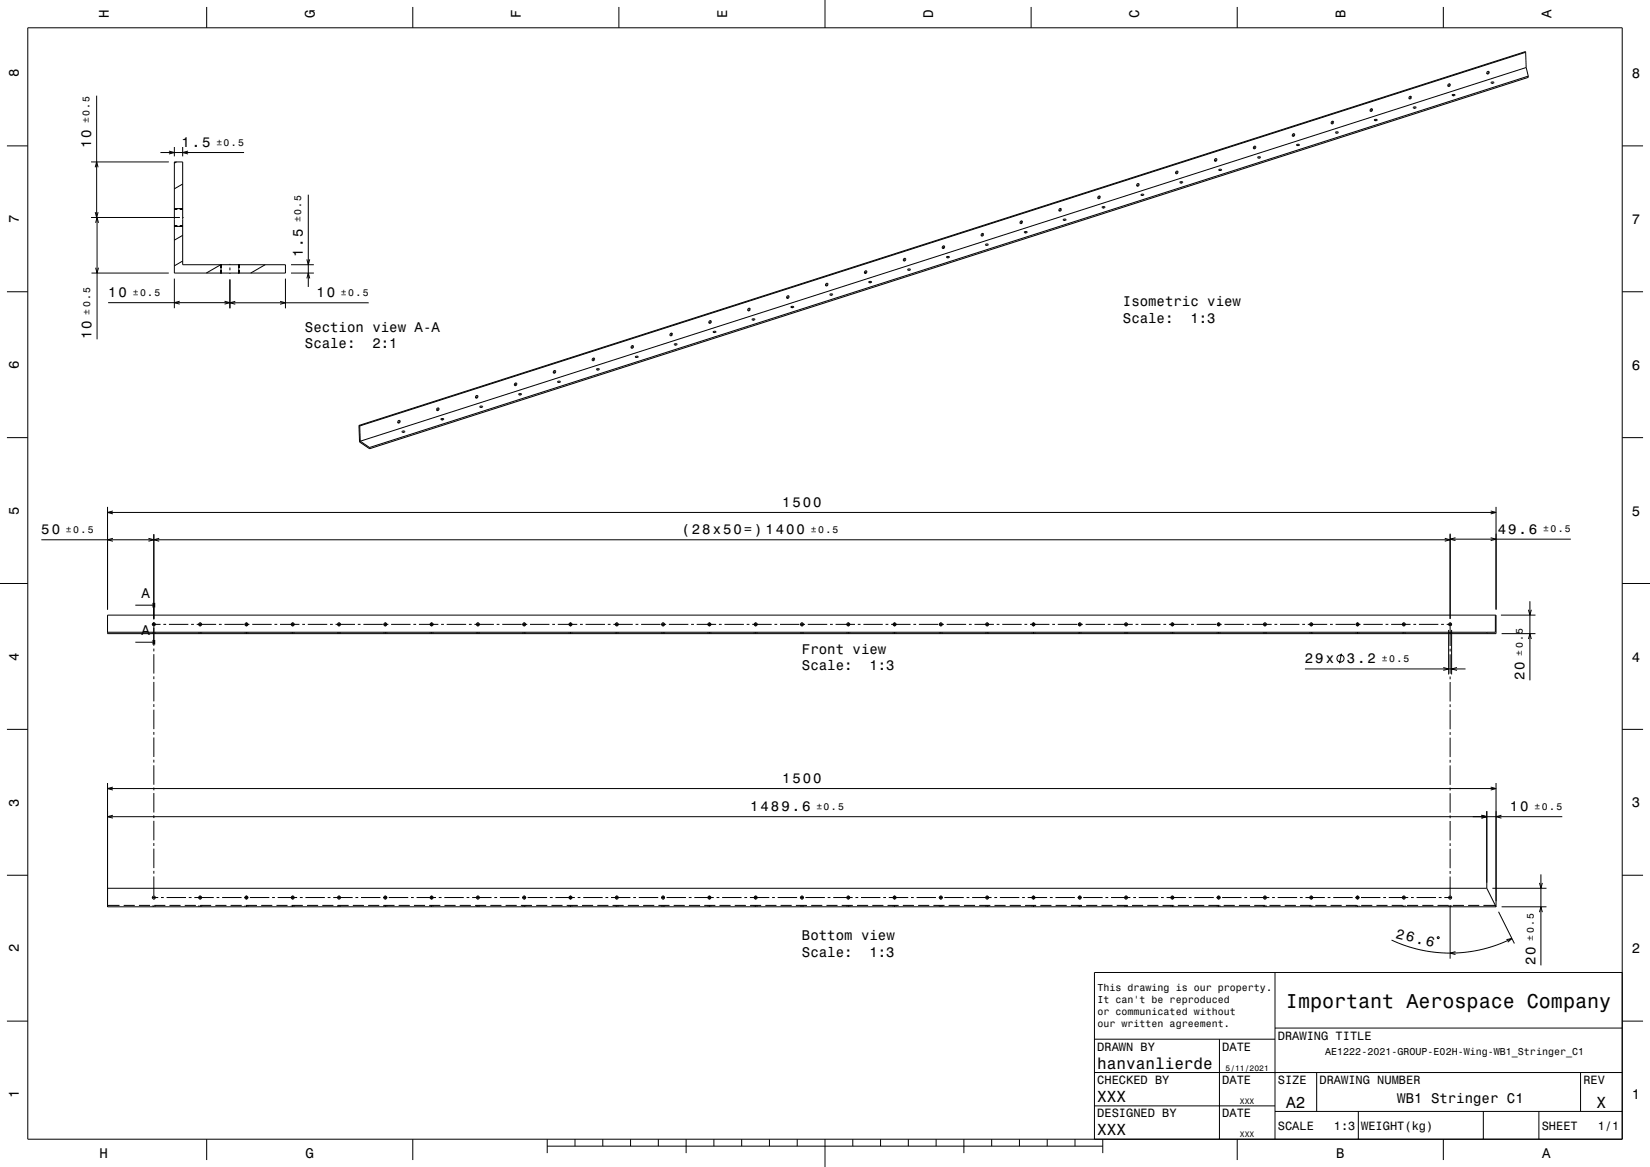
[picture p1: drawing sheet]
<svg xmlns="http://www.w3.org/2000/svg" width="594mm" height="420mm" viewBox="0 0 594 420" stroke-linecap="round" stroke-linejoin="round" font-family="sans-serif">
<g fill="none" stroke="#000" stroke-width=".36">
<path d="M10 10h574v400h-574zM74.4 2.5v7.5M148.6 2.5v7.5M222.8 2.5v7.5M297 0v10M371.2 2.5v7.5M445.4 2.5v7.5M519.6 2.5v7.5M549.2 18.8v-.2l-420 134.5M549.2 18.8l.2 5.5M549.2 18.8l-419.7 134.5M34.8 34.4v43.9"/>
<path d="M493.8 39.1v.5l-.6 .3M507.8 34.6v.5l-.6 .3M508.8 38.6h.9a.51 .51 0 0 1-.4 .4 .51 .51 0 0 1-.5-.4zM509.5 38.9h-.4M521.8 30.2v.4l-.6 .4M522.8 34.1h1a.51 .51 0 0 1-.5 .4 .51 .51 0 0 1-.5-.4zM523.5 34.4h-.4M535.8 25.7v.4l-.6 .4M536.8 29.7l1-.1a.51 .51 0 0 1-.5 .4 .51 .51 0 0 1-.5-.3zM537.5 29.9l-.4 .1M549.4 24.3l.8 3.1M549.4 24.3l-419.7 134.5"/>
<path d="M550.2 27.4v.4l-417.2 133.7M550.2 27.4l-417.2 133.7M2.5 52.5h7.5M32.8 58.3h28M57.8 54.9h30.1M60.8 54.4l2 .5-2 .5M62.8 52.9v3.4M62.8 58.3h3v37h37v3h-40zM63.5 58.3l-.7 .4M65.8 52.9v3.4M67.7 54.4l-1.9 .5 1.9 .5M437.8 57.1l-.2 .6-.4 .2"/>
<path d="M451.8 52.6l-.2 .6-.4 .2M452.8 56.6l.9-.1a.51 .51 0 0 1-.4 .4 .51 .51 0 0 1-.5-.3zM453.5 56.9h-.4M465.8 48.1l-.2 .6-.4 .2M466.8 52.1l.9-.1a.51 .51 0 0 1-.4 .4 .51 .51 0 0 1-.5-.3zM467.5 52.4h-.4M479.8 43.6l-.2 .6-.4 .2M480.8 47.6l.9-.1a.51 .51 0 0 1-.4 .4 .51 .51 0 0 1-.5-.3zM481.5 47.9h-.4M494.8 43.1h.9a.51 .51 0 0 1-.4 .3 .51 .51 0 0 1-.5-.3zM495.5 43.4h-.4M584 52.5h7.5"/>
<path d="M32.8 78.3h32M34.3 60.2l.5-1.9 .5 1.9M34.3 76.3l.5 2 .5-2M34.9 78.3v43.8M62.8 75.1h3M65.8 66.2l-3 1.8M65.8 78.3h.3M111 70.1v33.2M367.8 79.5v.4l-.6 .4M381.8 75v.5l-.6 .3M382.8 79h.9a.51 .51 0 0 1-.4 .3 .51 .51 0 0 1-.5-.3zM383.5 79.3h-.4"/>
<path d="M395.8 70.5v.5l-.6 .3M396.8 74.5h.9a.51 .51 0 0 1-.4 .3 .51 .51 0 0 1-.5-.3zM397.5 74.8h-.4M409.8 66v.5l-.6 .4M410.8 70h.9a.51 .51 0 0 1-.4 .4 .51 .51 0 0 1-.5-.4zM411.5 70.3h-.4M423.8 61.6l-.2 .6-.4 .2M424.8 65.5h.9a.51 .51 0 0 1-.4 .4 .51 .51 0 0 1-.5-.4zM425.5 65.8h-.4M438.8 61.1l.9-.1a.51 .51 0 0 1-.4 .4 .51 .51 0 0 1-.5-.3zM439.5 61.3l-.4 .1M32.9 98.3h27.9"/>
<path d="M34.4 96.3l.5 2 .6-2M34.4 80.2l.5-1.9 .6 1.9M62.8 81.5h3M65.8 93.9l-3 1.8M65.8 84.7l-3 1.7M79.5 95.3l-5.2 3M79.6 95.3v3M82.8 95v.3M82.8 96.3v1M82.8 98.3v.3M86 95.3v3M95.5 95.3l-5.2 3"/>
<path d="M104.8 98.3h8.2M104.8 95.3h8.2M110.5 93.3l.5 2 .5-2M311.8 97.5l-.1 .4-.5 .4M325.8 93v.4l-.6 .4M326.8 97l.9-.1a.51 .51 0 0 1-.4 .4 .51 .51 0 0 1-.5-.3zM327.5 97.2l-.5 .1M339.8 88.5v.4l-.6 .4M340.8 92.5l.9-.1a.51 .51 0 0 1-.4 .4 .51 .51 0 0 1-.5-.3zM341.5 92.8h-.5M353.8 84v.4l-.6 .4M354.8 88l.9-.1a.51 .51 0 0 1-.4 .4 .51 .51 0 0 1-.5-.3z"/>
<path d="M355.5 88.3h-.5M368.8 83.5l.9-.1a.51 .51 0 0 1-.4 .4 .51 .51 0 0 1-.5-.3zM369.5 83.8h-.4M2.5 105h7.5M38.9 108.9h43.9M62.8 100.3v10.6M64.7 108.4l-1.9 .5 1.9 .5M80.8 108.4l2 .5-2 .5M82.8 100.6v10.4M82.8 109h49.9M84.7 108.5l-1.9 .5 1.9 .5M100.8 108.5l2 .5-2 .5"/>
<path d="M102.8 100.3v10.7M110.5 100.2l.5-1.9 .5 1.9M241.8 119.9l-.1 .4-.5 .4M255.8 115.4l-.1 .4-.5 .4M256.7 119.4l1-.1a.51 .51 0 0 1-.5 .4 .51 .51 0 0 1-.5-.3zM257.5 119.7h-.5M269.8 110.9l-.1 .4-.5 .4M270.7 114.9l1-.1a.51 .51 0 0 1-.5 .4 .51 .51 0 0 1-.5-.3zM271.5 115.2h-.5M283.8 106.4l-.1 .5-.5 .3M284.7 110.4h1a.51 .51 0 0 1-.5 .3 .51 .51 0 0 1-.5-.3zM285.5 110.7h-.5"/>
<path d="M297.8 101.9l-.1 .5-.5 .3M298.7 105.9h1a.51 .51 0 0 1-.4 .4 .51 .51 0 0 1-.6-.4zM299.5 106.2h-.5M312.8 101.4h.9a.51 .51 0 0 1-.4 .4 .51 .51 0 0 1-.5-.4zM313.5 101.7h-.5M584 105h7.5M185.7 137.8v.5l-.5 .3M199.7 133.3v.5l-.5 .3M200.7 137.3h1a.51 .51 0 0 1-.5 .4 .51 .51 0 0 1-.5-.4zM201.5 137.6h-.5M213.8 128.9l-.2 .6-.4 .2M214.7 132.8h1a.51 .51 0 0 1-.5 .4 .51 .51 0 0 1-.5-.4z"/>
<path d="M215.5 133.1h-.5M227.8 124.4l-.1 .4-.5 .4M228.7 128.4l1-.1a.51 .51 0 0 1-.5 .4 .51 .51 0 0 1-.5-.3zM229.5 128.6l-.5 .1M242.7 123.9l1-.1a.51 .51 0 0 1-.5 .4 .51 .51 0 0 1-.5-.3zM243.5 124.2h-.5M2.5 157.5h7.5M129.2 153.1l.2 6 3.6 2.4M129.2 153.1l.3 .2M129.5 153.3l.2 5.5M129.7 158.8l3.3 2.3M143.7 151.3v.4l-.5 .4"/>
<path d="M144.8 155.2h.9a.48 .48 0 0 1-.5 .4 .48 .48 0 0 1-.4-.4zM145.4 155.6h-.4M157.7 146.8v.4l-.5 .4M158.7 150.8l1-.1a.51 .51 0 0 1-.5 .4 .51 .51 0 0 1-.5-.3zM159.4 151.1h-.4M171.7 142.3v.4l-.5 .4M172.7 146.3h1a.51 .51 0 0 1-.5 .3 .51 .51 0 0 1-.5-.3zM173.4 146.6h-.4M186.7 141.8h1a.51 .51 0 0 1-.5 .3 .51 .51 0 0 1-.5-.3zM187.4 142.1h-.4M584 157.5h7.5M133 161.1v.4"/>
<path d="M14.9 194.3h507.1M38.7 182.4v37M38.7 184.4h499.9M40.6 183.9l-1.9 .5 1.9 .5M40.6 193.7l-1.9 .6 1.9 .5M53.4 193.7l2 .6-2 .5M55.4 192.3v30.7M57.3 193.7l-1.9 .6 1.9 .5M520.1 193.7l1.9 .6-1.9 .5M522 192v30.7M522 194h43.5M524 193.5l-2 .5 2 .6"/>
<path d="M536.6 183.9l2 .5-2 .5M536.6 193.5l2 .5-2 .6M538.6 182.4v37M0 210h10M48.7 217.8h5.7M550.2 219.4l.6 2 .5-2M550.8 216.4v28.5M584 210h10M38.7 221.4h499.9v6.6h-499.9zM48.7 231.1h5.7M54.7 224.7h3.1M54.8 227.5v.2"/>
<path d="M54.8 227.9v.1M55.4 224v8.4M55.4 233.4v1M55.4 235.4v7M55.9 227.5v.2M55.9 227.9v.1M58.8 224.7h1M60.8 224.7h7M68.8 224.7h1M70.8 224.7h7M71.5 227.5v.2M71.5 227.9v.1"/>
<path d="M72 224v1.4M72 227.5v.6M72.6 227.5v.2M72.6 227.9v.1M78.8 224.7h1M80.8 224.7h7M88 224.7h1.8M88.2 227.5v.2M88.2 227.9v.1M88.7 224v1.4M88.7 227.5v.6M89.2 227.5v.2"/>
<path d="M89.2 227.9v.1M90.8 224.7h7M98.8 224.7h1M100.8 224.7h7M104.8 227.5v.2M104.8 227.9v.1M105.4 224v1.4M105.4 227.5v.6M105.9 227.5v.2M105.9 227.9v.1M108.8 224.7h1M110.8 224.7h7"/>
<path d="M118.8 224.7h1M120.8 224.7h7M121.5 227.5v.2M121.5 227.9v.1M122 224v1.4M122 227.5v.6M122.6 227.5v.2M122.6 227.9v.1M128.8 224.7h1M130.8 224.7h7M138 224.7h1.8M138.2 227.5v.2"/>
<path d="M138.2 227.9v.1M138.7 224v1.4M138.7 227.5v.6M139.2 227.5v.2M139.2 227.9v.1M140.8 224.7h7M148.8 224.7h1M150.8 224.7h7M154.8 227.5v.2M154.8 227.9v.1M155.4 224v1.4M155.4 227.5v.6"/>
<path d="M155.9 227.5v.2M155.9 227.9v.1M158.8 224.7h1M160.8 224.7h7M168.8 224.7h1M170.8 224.7h7M171.5 227.5v.2M171.5 227.9v.1M172 224v1.4M172 227.5v.6M172.6 227.5v.2M172.6 227.9v.1"/>
<path d="M178.8 224.7h1M180.8 224.7h7M188 224.7h1.8M188.2 227.5v.2M188.2 227.9v.1M188.7 224v1.4M188.7 227.5v.6M189.2 227.5v.2M189.2 227.9v.1M190.8 224.7h7M198.8 224.7h1M200.8 224.7h7"/>
<path d="M204.8 227.5v.2M204.8 227.9v.1M205.4 224v1.4M205.4 227.5v.6M205.9 227.5v.2M205.9 227.9v.1M208.8 224.7h1M210.8 224.7h7M218.8 224.7h1M220.8 224.7h7M221.5 227.5v.2M221.5 227.9v.1"/>
<path d="M222 224v1.4M222 227.5v.6M222.6 227.5v.2M222.6 227.9v.1M228.8 224.7h1M230.8 224.7h7M238 224.7h1.8M238.2 227.5v.2M238.2 227.9v.1M238.7 224v1.4M238.7 227.5v.6M239.2 227.5v.2"/>
<path d="M239.2 227.9v.1M240.8 224.7h7M248.8 224.7h1M250.8 224.7h7M254.8 227.5v.2M254.8 227.9v.1M255.4 224v1.4M255.4 227.5v.6M255.9 227.5v.2M255.9 227.9v.1M258.8 224.7h1M260.8 224.7h7"/>
<path d="M268.8 224.7h1M270.8 224.7h7M271.5 227.5v.2M271.5 227.9v.1M272 224v1.4M272 227.5v.6M272.6 227.5v.2M272.6 227.9v.1M278.8 224.7h1M280.8 224.7h7M288 224.7h1.8M288.2 227.5v.2"/>
<path d="M288.2 227.9v.1M288.7 224v1.4M288.7 227.5v.6M289.2 227.5v.2M289.2 227.9v.1M290.8 224.7h7M298.8 224.7h1M300.8 224.7h7M304.8 227.5v.2M304.8 227.9v.1M305.4 224v1.4M305.4 227.5v.6"/>
<path d="M305.9 227.5v.2M305.9 227.9v.1M308.8 224.7h1M310.8 224.7h7M318.8 224.7h1M320.8 224.7h7M321.5 227.5v.2M321.5 227.9v.1M322 224v1.4M322 227.5v.6M322.6 227.5v.2M322.6 227.9v.1"/>
<path d="M328.8 224.7h1M330.8 224.7h7M338 224.7h1.8M338.2 227.5v.2M338.2 227.9v.1M338.7 224v1.4M338.7 227.5v.6M339.2 227.5v.2M339.2 227.9v.1M340.8 224.7h7M348.8 224.7h1M350.8 224.7h7"/>
<path d="M354.8 227.5v.2M354.8 227.9v.1M355.4 224v1.4M355.4 227.5v.6M355.9 227.5v.2M355.9 227.9v.1M358.8 224.7h1M360.8 224.7h7M368.8 224.7h1M370.8 224.7h7M371.5 227.5v.2M371.5 227.9v.1"/>
<path d="M372 224v1.4M372 227.5v.6M372.6 227.5v.2M372.6 227.9v.1M378.8 224.7h1M380.8 224.7h7M388 224.7h1.8M388.2 227.5v.2M388.2 227.9v.1M388.7 224v1.4M388.7 227.5v.6M389.2 227.5v.2"/>
<path d="M389.2 227.9v.1M390.8 224.7h7M398.8 224.7h1M400.8 224.7h7M404.8 227.5v.2M404.8 227.9v.1M405.4 224v1.4M405.4 227.5v.6M405.9 227.5v.2M405.9 227.9v.1M408.8 224.7h1M410.8 224.7h7"/>
<path d="M418.8 224.7h1M420.8 224.7h7M421.5 227.5v.2M421.5 227.9v.1M422 224v1.4M422 227.5v.6M422.6 227.5v.2M422.6 227.9v.1M428.8 224.7h1M430.8 224.7h7M438 224.7h1.8M438.2 227.5v.2"/>
<path d="M438.2 227.9v.1M438.7 224v1.4M438.7 227.5v.6M439.2 227.5v.2M439.2 227.9v.1M440.8 224.7h7M448.8 224.7h1M450.8 224.7h7M454.8 227.5v.2M454.8 227.9v.1M455.4 224v1.4M455.4 227.5v.6"/>
<path d="M455.9 227.5v.2M455.9 227.9v.1M458.8 224.7h1M460.8 224.7h7M468.8 224.7h1M470.8 224.7h7M471.5 227.5v.2M471.5 227.9v.1M472 224v1.4M472 227.5v.6M472.6 227.5v.2M472.6 227.9v.1"/>
<path d="M478.8 224.7h1M480.8 224.7h7M482.9 235.3l-.7 3.5M488 224.7h1.8M488.2 227.5v.2M488.2 227.9v.1M488.7 224v1.4M488.7 227.5v.6M489.2 227.5v.2M489.2 227.9v.1M490.8 224.7h7M498.8 224.7h1"/>
<path d="M500.8 224.7h7M504.8 227.5v.2M504.8 227.9v.1M505.4 224v1.4M505.4 227.5v.6M505.9 227.5v.2M505.9 227.9v.1M508.8 224.7h1M510.8 224.7h7M518.8 224.7h1M520.8 224.7h1.9M521.5 226.7v16.1"/>
<path d="M522 224v8.5M522 233.5v1M522 235.5v7M522.6 226.7v16.1M535.2 227.5v.5M538.3 221.4v6.1h-499.6M540.3 221.4h12.5M540.6 228h12.2M550.2 230l.6-2 .5 2M55.4 243.4v1M55.4 245.4v7M55.4 253.4v1"/>
<path d="M55.4 255.4v7M469.8 240.8h57.8M519.6 240.2l1.9 .6-1.9 .5M522 243.5v1M522 245.5v7M522 253.5v1M522 255.5v7M524.5 240.2l-1.9 .6 1.9 .5M2.5 262.5h7.5M55.4 263.4v1M55.4 265.4v7M55.4 273.4v1"/>
<path d="M55.4 275.4v7M522 263.5v1M522 265.5v7M522 273.5v1M522 275.5v7M584 262.5h7.5M38.7 281.8v44.6h499.9M38.7 283.8h499.9M38.7 293.9h523.7M40.6 283.3l-1.9 .5 1.9 .5M40.6 293.4l-1.9 .5 1.9 .5M55.4 283.4v1"/>
<path d="M55.4 285.4v7M55.4 293.4v1M55.4 295.4v7M522 283.5v1M522 285.5v7M522 293.5v1M522 295.5v7M533.3 293.4l1.9 .5-1.9 .5M535.2 291.9v27.8M536.6 283.3l2 .5-2 .5M538.6 281.8v44.6M540.5 293.4l-1.9 .5 1.9 .5"/>
<path d="M2.5 315h7.5M38.7 319.7h496.5M55.4 303.4v1M55.4 305.4v7M55.4 313.4v1M55.4 315.4v7M522 303.5v1M522 305.5v7M522 313.5v1M522 315.5v7M535.2 319.7l3.4 6.7M537.2 319.7h19.5"/>
<path d="M554.2 317.8l.5 1.9 .5-1.9M554.7 314.7v32.7M584 315h7.5M38.7 325.9h4.3M44.5 325.9h4M50 325.9h4M54.7 323h2.3M54.8 325.9v.1M54.8 326.2v.2M55.4 323.4v.3M55.4 325.8v.6M55.5 325.9h4"/>
<path d="M55.9 325.9v.1M55.9 326.2v.2M58 323h1M60 323h7M61 325.9h4M66.5 325.9h4M68 323h1M70 323h7M71.5 325.9v.1M71.5 326.2v.2M72 325.9h4M72 322.3v1.4"/>
<path d="M72 325.8v.6M72.6 325.9v.1M72.6 326.2v.2M77.5 325.9h4M78 323h1M80 323h7M83 325.9h4M88 323h1.4M88.2 325.9v.1M88.2 326.2v.2M88.5 325.9h4M88.7 322.3v1.4"/>
<path d="M88.7 325.8v.6M89.2 325.9v.1M89.2 326.2v.2M90 323h7M94 325.9h4M98 323h1M99.5 325.9h4M100 323h7M104.8 325.9v.1M104.8 326.2v.2M105 325.9h4M105.4 322.3v1.4"/>
<path d="M105.4 325.8v.6M105.9 325.9v.1M105.9 326.2v.2M108 323h1M110 323h7M110.5 325.9h4M116 325.9h4M118 323h1M120 323h7M121.5 326.2v.2M122 322.3v1.4M122 325.8v.6"/>
<path d="M122.6 325.9v.1M122.6 326.2v.2M125.5 325.9l-4 .1M127 325.9h4M128 323h1M130 323h7M132.5 325.9h4M138 323h1.4M138 325.9h4M138.2 325.9v.1M138.2 326.2v.2M138.7 322.3v1.4"/>
<path d="M138.7 325.8v.6M139.2 325.9v.1M139.2 326.2v.2M140 323h7M143.5 325.9h4M148 323h1M149 325.9h4M150 323h7M154.5 325.9h4M154.8 325.9v.1M154.8 326.2v.2M155.4 322.3v1.4"/>
<path d="M155.4 325.8v.6M155.9 325.9v.1M155.9 326.2v.2M158 323h1M160 323h7M160 325.9h4M165.5 325.9h4M168 323h1M170 323h7M171 325.9h4M171.5 325.9v.1M171.5 326.2v.2"/>
<path d="M172 322.3v1.4M172 325.8v.6M172.6 325.9v.1M172.6 326.2v.2M176.5 325.9h4M178 323h1M180 323h7M182 325.9h4M187.5 325.9h4M188 323h1.4M188.2 325.9v.1M188.2 326.2v.2"/>
<path d="M188.7 322.3v1.4M188.7 325.8v.6M189.2 325.9v.1M189.2 326.2v.2M190 323h7M193 325.9h4M198 323h1M198.5 325.9h4M200 323h7M204 325.9h4M204.8 325.9v.1M204.8 326.2v.2"/>
<path d="M205.4 322.3v1.4M205.4 325.8v.6M205.9 325.9v.1M205.9 326.2v.2M208 323h1M209.5 325.9h4M210 323h7M215 325.9h4M218 323h1M220 323h7M220.5 325.9h4M221.5 325.9v.1"/>
<path d="M221.5 326.2v.2M222 322.3v1.4M222 325.8v.6M222.6 325.9v.1M222.6 326.2v.2M226 325.9h4M228 323h1M230 323h7M231.5 325.9h4M237 325.9h4M238 323h1.4M238.2 325.9v.1"/>
<path d="M238.2 326.2v.2M238.7 322.3v1.4M238.7 325.8v.6M239.2 325.9v.1M239.2 326.2v.2M240 323h7M242.5 325.9h4M248 323h1M248 325.9h4M250 323h7M253.5 325.9h4M254.8 325.9v.1"/>
<path d="M254.8 326.2v.2M255.4 322.3v1.4M255.4 325.8v.6M255.9 325.9v.1M255.9 326.2v.2M258 323h1M259 325.9h4M260 323h7M264.5 325.9h4M268 323h1M270 323h7M270 325.9h4"/>
<path d="M271.5 325.9v.1M271.5 326.2v.2M272 322.3v1.4M272 325.8v.6M272.6 325.9v.1M272.6 326.2v.2M275.5 325.9h4M278 323h1M280 323h7M281 325.9h4M286.5 325.9h4M288 323h1.4"/>
<path d="M288.2 325.9v.1M288.2 326.2v.2M288.7 322.3v1.4M288.7 325.8v.6M289.2 325.9v.1M289.2 326.2v.2M290 323h7M292 325.9h4M297.5 325.9h4M298 323h1M300 323h7M303 325.9h4"/>
<path d="M304.8 325.9v.1M304.8 326.2v.2M305.4 322.3v1.4M305.4 325.8v.6M305.9 325.9v.1M305.9 326.2v.2M308 323h1M308.5 325.9h4M310 323h7M314 325.9h4M318 323h1M319.5 325.9h4"/>
<path d="M320 323h7M321.5 325.9v.1M321.5 326.2v.2M322 322.3v1.4M322 325.8v.6M322.6 325.9v.1M322.6 326.2v.2M325 325.9h4M328 323h1M330 323h7M330.5 325.9h4M336 325.9h4"/>
<path d="M338 323h1.4M338.2 325.9v.1M338.2 326.2v.2M338.7 322.3v1.4M338.7 325.8v.6M339.2 325.9v.1M339.2 326.2v.2M340 323h7M341.5 325.9h4M347 325.9h4M348 323h1M350 323h7"/>
<path d="M352.5 325.9h4M354.8 325.9v.1M354.8 326.2v.2M355.4 322.3v1.4M355.4 325.8v.6M355.9 325.9v.1M355.9 326.2v.2M358 323h1M358 325.9h4M360 323h7M363.5 325.9h4M368 323h1"/>
<path d="M369 325.9h4M370 323h7M371.5 325.9v.1M371.5 326.2v.2M372 322.3v1.4M372 325.8v.6M372.6 325.9v.1M372.6 326.2v.2M374.5 325.9h4M378 323h1M380 323h7M380 325.9h4"/>
<path d="M385.5 325.9h4M388 323h1.4M388.2 325.9v.1M388.2 326.2v.2M388.7 322.3v1.4M388.7 325.8v.6M389.2 325.9v.1M389.2 326.2v.2M390 323h7M391 325.9h4M396.5 325.9h4M398 323h1"/>
<path d="M400 323h7M402 325.9h4M404.8 325.9v.1M404.8 326.2v.2M405.4 322.3v1.4M405.4 325.8v.6M405.9 325.9v.1M405.9 326.2v.2M407.5 325.9h4M408 323h1M410 323h7M413 325.9h4"/>
<path d="M418 323h1M418.5 325.9l4.1 .1M420 323h7M421.5 325.9v.1M421.5 326.2v.2M422 322.3v1.4M422 325.8v.6M422.6 326.2v.2M424 325.9h4M428 323h1M429.5 325.9h4M430 323h7"/>
<path d="M435 325.9h4M438 323h1.4M438.2 325.9v.1M438.2 326.2v.2M438.7 322.3v1.4M438.7 325.8v.6M439.2 325.9v.1M439.2 326.2v.2M440 323h7M440.5 325.9h4M446 325.9h4M448 323h1"/>
<path d="M450 323h7M451.5 325.9h4M454.8 325.9v.1M454.8 326.2v.2M455.4 322.3v1.4M455.4 325.8v.6M455.9 325.9v.1M455.9 326.2v.2M457 325.9h4M458 323h1M460 323h7M462.5 325.9h4"/>
<path d="M468 323h1M468 325.9h4M470 323h7M471.5 325.9v.1M471.5 326.2v.2M472 322.3v1.4M472 325.8v.6M472.6 325.9v.1M472.6 326.2v.2M473.5 325.9h4M478 323h1M479 325.9h4"/>
<path d="M480 323h7M484.5 325.9h4M488 323h1.4M488.2 325.9v.1M488.2 326.2v.2M488.7 322.3v1.4M488.7 325.8v.6M489.2 325.9v.1M489.2 326.2v.2M490 323h7M490 325.9h4M495.5 325.9h4"/>
<path d="M498 323h1M500 323h7M501 325.9h4M504.8 325.9v.1M504.8 326.2v.2M505.4 322.3v1.4M505.4 325.8v.6M505.9 325.9v.1M505.9 326.2v.2M506.5 325.9h4M508 323h1M510 323h7"/>
<path d="M512 325.9h4M517.5 337.3l.5-.1 .1 .5-.5 .1zM517.5 325.9l4 .1M518 323h1M520 323h2.7M521.5 326.2v.2M522 323.5v.2M522 325.7v19.3M522.6 325.9v.1M522.6 326.2v.2M523 325.9h4M528.5 325.9h4"/>
<path d="M534 325.9h4.3M539.5 328.1l5.7 11.5M540.6 326.4h16.1M542.3 338.2l2-.4-1.5 1.3M544.3 337.8l-5.4 2.3-5.2 1.5-5.7 1.1-5.5 .3-5.5-.2-5.6-.9-5.1-1.4-5.3-2.2M554.2 328.3l.5-1.9 .5 1.9M459 350v60M524 342.5l-2 .5 2 .5M584 350h-190v60M2.5 367.5h7.5M394 374h65M439 374v36"/>
<path d="M459 370h125M584 367.5h7.5M394 398h65M394 386h190M474 386v14M569 386v14M74.4 410v7.5M148.6 410v7.5M197 412.5h200M197 410v5M207 410v2.5M217 410v2.5"/>
<path d="M227 410v2.5M237 410v2.5M247 410v5M257 410v2.5M267 410v2.5M277 410v2.5M287 410v2.5M297 410v10M307 410v2.5M317 410v2.5M327 410v2.5M337 410v2.5"/>
<path d="M347 410v5M357 410v2.5M367 410v2.5M377 410v2.5M387 410v2.5M397 410v5M445.4 410v7.5M459 400h125M489 400v10M519.6 410v7.5M534 400v10M554 400v10"/>
<circle cx="493.6" cy="39.5" r=".48"/>
<circle cx="507.6" cy="35.1" r=".48"/>
<circle cx="521.6" cy="30.6" r=".48"/>
<circle cx="535.7" cy="26.2" r=".48"/>
<circle cx="437.6" cy="57.5" r=".48"/>
<circle cx="451.6" cy="53" r=".48"/>
<circle cx="465.6" cy="48.5" r=".48"/>
<circle cx="479.6" cy="44" r=".48"/>
<circle cx="367.6" cy="79.9" r=".48"/>
<circle cx="381.6" cy="75.4" r=".48"/>
<circle cx="395.6" cy="70.9" r=".48"/>
<circle cx="409.6" cy="66.5" r=".48"/>
<circle cx="423.6" cy="62" r=".48"/>
<circle cx="311.6" cy="97.9" r=".48"/>
<circle cx="325.6" cy="93.4" r=".48"/>
<circle cx="339.6" cy="88.9" r=".48"/>
<circle cx="353.6" cy="84.4" r=".48"/>
<circle cx="255.6" cy="115.8" r=".48"/>
<circle cx="269.6" cy="111.3" r=".48"/>
<circle cx="283.6" cy="106.8" r=".48"/>
<circle cx="297.6" cy="102.4" r=".48"/>
<circle cx="185.6" cy="138.2" r=".48"/>
<circle cx="199.6" cy="133.8" r=".48"/>
<circle cx="213.6" cy="129.3" r=".48"/>
<circle cx="227.6" cy="124.8" r=".48"/>
<circle cx="241.6" cy="120.3" r=".48"/>
<circle cx="143.6" cy="151.9" r=".48"/>
<circle cx="157.6" cy="147.4" r=".48"/>
<circle cx="171.6" cy="142.9" r=".48"/>
<circle cx="55.4" cy="224.7" r=".53"/>
<circle cx="72" cy="224.7" r=".53"/>
<circle cx="88.7" cy="224.7" r=".53"/>
<circle cx="105.4" cy="224.7" r=".53"/>
<circle cx="122" cy="224.7" r=".53"/>
<circle cx="138.7" cy="224.7" r=".53"/>
<circle cx="155.4" cy="224.7" r=".53"/>
<circle cx="172" cy="224.7" r=".53"/>
<circle cx="188.7" cy="224.7" r=".53"/>
<circle cx="205.4" cy="224.7" r=".53"/>
<circle cx="222" cy="224.7" r=".53"/>
<circle cx="238.7" cy="224.7" r=".53"/>
<circle cx="255.4" cy="224.7" r=".53"/>
<circle cx="272" cy="224.7" r=".53"/>
<circle cx="288.7" cy="224.7" r=".53"/>
<circle cx="305.4" cy="224.7" r=".53"/>
<circle cx="322" cy="224.7" r=".53"/>
<circle cx="338.7" cy="224.7" r=".53"/>
<circle cx="355.4" cy="224.7" r=".53"/>
<circle cx="372" cy="224.7" r=".53"/>
<circle cx="388.7" cy="224.7" r=".53"/>
<circle cx="405.4" cy="224.7" r=".53"/>
<circle cx="422" cy="224.7" r=".53"/>
<circle cx="438.7" cy="224.7" r=".53"/>
<circle cx="455.4" cy="224.7" r=".53"/>
<circle cx="472" cy="224.7" r=".53"/>
<circle cx="482.6" cy="237" r="1.28"/>
<circle cx="488.7" cy="224.7" r=".53"/>
<circle cx="505.4" cy="224.7" r=".53"/>
<circle cx="522" cy="224.7" r=".53"/>
<circle cx="55.4" cy="323" r=".53"/>
<circle cx="72" cy="323" r=".53"/>
<circle cx="88.7" cy="323" r=".53"/>
<circle cx="105.4" cy="323" r=".53"/>
<circle cx="122" cy="323" r=".53"/>
<circle cx="138.7" cy="323" r=".53"/>
<circle cx="155.4" cy="323" r=".53"/>
<circle cx="172" cy="323" r=".53"/>
<circle cx="188.7" cy="323" r=".53"/>
<circle cx="205.4" cy="323" r=".53"/>
<circle cx="222" cy="323" r=".53"/>
<circle cx="238.7" cy="323" r=".53"/>
<circle cx="255.4" cy="323" r=".53"/>
<circle cx="272" cy="323" r=".53"/>
<circle cx="288.7" cy="323" r=".53"/>
<circle cx="305.4" cy="323" r=".53"/>
<circle cx="322" cy="323" r=".53"/>
<circle cx="338.7" cy="323" r=".53"/>
<circle cx="355.4" cy="323" r=".53"/>
<circle cx="372" cy="323" r=".53"/>
<circle cx="388.7" cy="323" r=".53"/>
<circle cx="405.4" cy="323" r=".53"/>
<circle cx="422" cy="323" r=".53"/>
<circle cx="438.7" cy="323" r=".53"/>
<circle cx="455.4" cy="323" r=".53"/>
<circle cx="472" cy="323" r=".53"/>
<circle cx="488.7" cy="323" r=".53"/>
<circle cx="505.4" cy="323" r=".53"/>
<circle cx="522" cy="323" r=".53"/>
</g>
<path d="M55.4 217v1.6M55.4 230.3v1.7" fill="none" stroke="#000" stroke-width="1" stroke-linecap="butt"/>
<g fill="#000">
<path d="M54.4 217.5l1 .3-1 .3z" fill-rule="evenodd"/>
<path d="M54.4 230.9l1 .2-1 .3z" fill-rule="evenodd"/>
</g>
<text font-size="7.2" x="462.9" y="362.6">Important Aerospace Company</text>
<g font-size="5.8">
<text x="395" y="384.6">hanvanlierde</text>
<text x="395" y="396.6">XXX</text>
<text x="463" y="398.6">A2</text>
<text x="574.8" y="398.6">X</text>
<text x="395" y="408.6">XXX</text>
</g>
<g font-size="5">
<text x="39.1" y="6.5" transform="rotate(-90 39.1 6.5)">H</text>
<text x="113.3" y="6.5" transform="rotate(-90 113.3 6.5)">G</text>
<text x="187.5" y="6.5" transform="rotate(-90 187.5 6.5)">F</text>
<text x="261.7" y="6.5" transform="rotate(-90 261.7 6.5)">E</text>
<text x="335.9" y="6.5" transform="rotate(-90 335.9 6.5)">D</text>
<text x="410.1" y="6.5" transform="rotate(-90 410.1 6.5)">C</text>
<text x="484.3" y="6.5" transform="rotate(-90 484.3 6.5)">B</text>
<text x="558.5" y="6.5" transform="rotate(-90 558.5 6.5)">A</text>
<text x="6.8" y="27.8" transform="rotate(-90 6.8 27.8)">8</text>
<text x="587.5" y="28.1">8</text>
<text x="32.8" y="53.3" transform="rotate(-90 32.8 53.3)">10</text>
<text x="65.3" y="52.9">1.5</text>
<text x="6.8" y="80.3" transform="rotate(-90 6.8 80.3)">7</text>
<text x="587.5" y="80.6">7</text>
<text x="109" y="92.6" transform="rotate(-90 109 92.6)">1.5</text>
<text x="38.9" y="106.9">10</text>
<text x="113.9" y="107">10</text>
<text x="404.3" y="110">Isometric view</text>
<text x="109.8" y="119.3">Section view A-A</text>
<text x="404.3" y="116.1">Scale:</text>
<text x="428.5" y="116.1">1:3</text>
<text x="32.9" y="122.1" transform="rotate(-90 32.9 122.1)">10</text>
<text x="109.8" y="125.4">Scale:</text>
<text x="134.1" y="125.4">2:1</text>
<text x="6.8" y="132.8" transform="rotate(-90 6.8 132.8)">6</text>
<text x="587.5" y="133.1">6</text>
<text x="6.8" y="185.3" transform="rotate(-90 6.8 185.3)">5</text>
<text x="281.5" y="182.4">1500</text>
<text x="587.5" y="185.6">5</text>
<text x="14.9" y="192.3">50</text>
<text x="245.4" y="192.3">(28x50=) 1400</text>
<text x="539.2" y="192">49.6</text>
<text x="50.9" y="215.2">A</text>
<text x="50.9" y="228.5">A</text>
<text x="6.8" y="237.8" transform="rotate(-90 6.8 237.8)">4</text>
<text x="288.7" y="235.2">Front view</text>
<text x="469.8" y="238.8">29x</text>
<text x="484.9" y="238.8">3.2</text>
<text x="587.5" y="238.1">4</text>
<text x="288.7" y="241.3">Scale:</text>
<text x="313" y="241.3">1:3</text>
<text x="548.8" y="244.9" transform="rotate(-90 548.8 244.9)">20</text>
<text x="281.5" y="281.8">1500</text>
<text x="6.8" y="290.3" transform="rotate(-90 6.8 290.3)">3</text>
<text x="270.1" y="291.9">1489.6</text>
<text x="543.6" y="291.9">10</text>
<text x="587.5" y="290.6">3</text>
<text x="288.7" y="338.2">Bottom view</text>
<text x="502.2" y="337.5" transform="rotate(14 502.2 337.5)">26.6</text>
<text x="6.8" y="342.8" transform="rotate(-90 6.8 342.8)">2</text>
<text x="288.7" y="344.3">Scale:</text>
<text x="313" y="344.3">1:3</text>
<text x="552.7" y="347.4" transform="rotate(-90 552.7 347.4)">20</text>
<text x="587.5" y="343.1">2</text>
<text x="6.8" y="395.3" transform="rotate(-90 6.8 395.3)">1</text>
<text x="587.5" y="395.6">1</text>
<text x="503" y="397">WB1 Stringer C1</text>
<text x="35.8" y="416.8">H</text>
<text x="110" y="416.8">G</text>
<text x="481" y="416.8">B</text>
<text x="555.2" y="416.8">A</text>
</g>
<g font-size="4.3">
<text x="460" y="374.2">DRAWING TITLE</text>
<text x="395" y="378.2">DRAWN BY</text>
<text x="440" y="378.2">DATE</text>
<text x="395" y="390.2">CHECKED BY</text>
<text x="440" y="390.2">DATE</text>
<text x="460" y="390.2">SIZE</text>
<text x="475" y="390.2">DRAWING NUMBER</text>
<text x="570" y="390.2">REV</text>
<text x="395" y="402.2">DESIGNED BY</text>
<text x="440" y="402.2">DATE</text>
<text x="460" y="406.6">SCALE</text>
<text x="480.2" y="406.6">1:3</text>
<text x="490" y="406.6">WEIGHT(kg)</text>
<text x="555" y="406.6">SHEET</text>
<text x="575.2" y="406.6">1/1</text>
</g>
<g font-size="3.6">
<text x="395.1" y="356.8">This drawing is our property.</text>
<text x="395.1" y="361.2">It can't be reproduced</text>
<text x="395.1" y="365.5">or communicated without</text>
<text x="395.1" y="369.8">our written agreement.</text>
<text x="477.1" y="379.8">AE1222-2021-GROUP-E02H-Wing-WB1_Stringer_C1</text>
</g>
<g font-size="3.5">
<text x="32.3" y="44.4" transform="rotate(-90 32.3 44.4)">±0.5</text>
<text x="77.9" y="52.4">±0.5</text>
<text x="108.5" y="80" transform="rotate(-90 108.5 80)">±0.5</text>
<text x="47.8" y="106.4">±0.5</text>
<text x="122.8" y="106.4">±0.5</text>
<text x="32.4" y="113.2" transform="rotate(-90 32.4 113.2)">±0.5</text>
<text x="23.7" y="191.7">±0.5</text>
<text x="291.9" y="191.7">±0.5</text>
<text x="555.5" y="191.5">±0.5</text>
<text x="497.5" y="238.2">±0.5</text>
<text x="548.2" y="236" transform="rotate(-90 548.2 236)">±0.5</text>
<text x="293.9" y="291.4">±0.5</text>
<text x="552.4" y="291.4">±0.5</text>
<text x="552.2" y="338.6" transform="rotate(-90 552.2 338.6)">±0.5</text>
</g>
<g font-size="2.9">
<text x="441.2" y="385.3">5/11/2021</text>
<text x="446.4" y="397.3">XXX</text>
<text x="446.4" y="409.3">XXX</text>
</g>
</svg>
